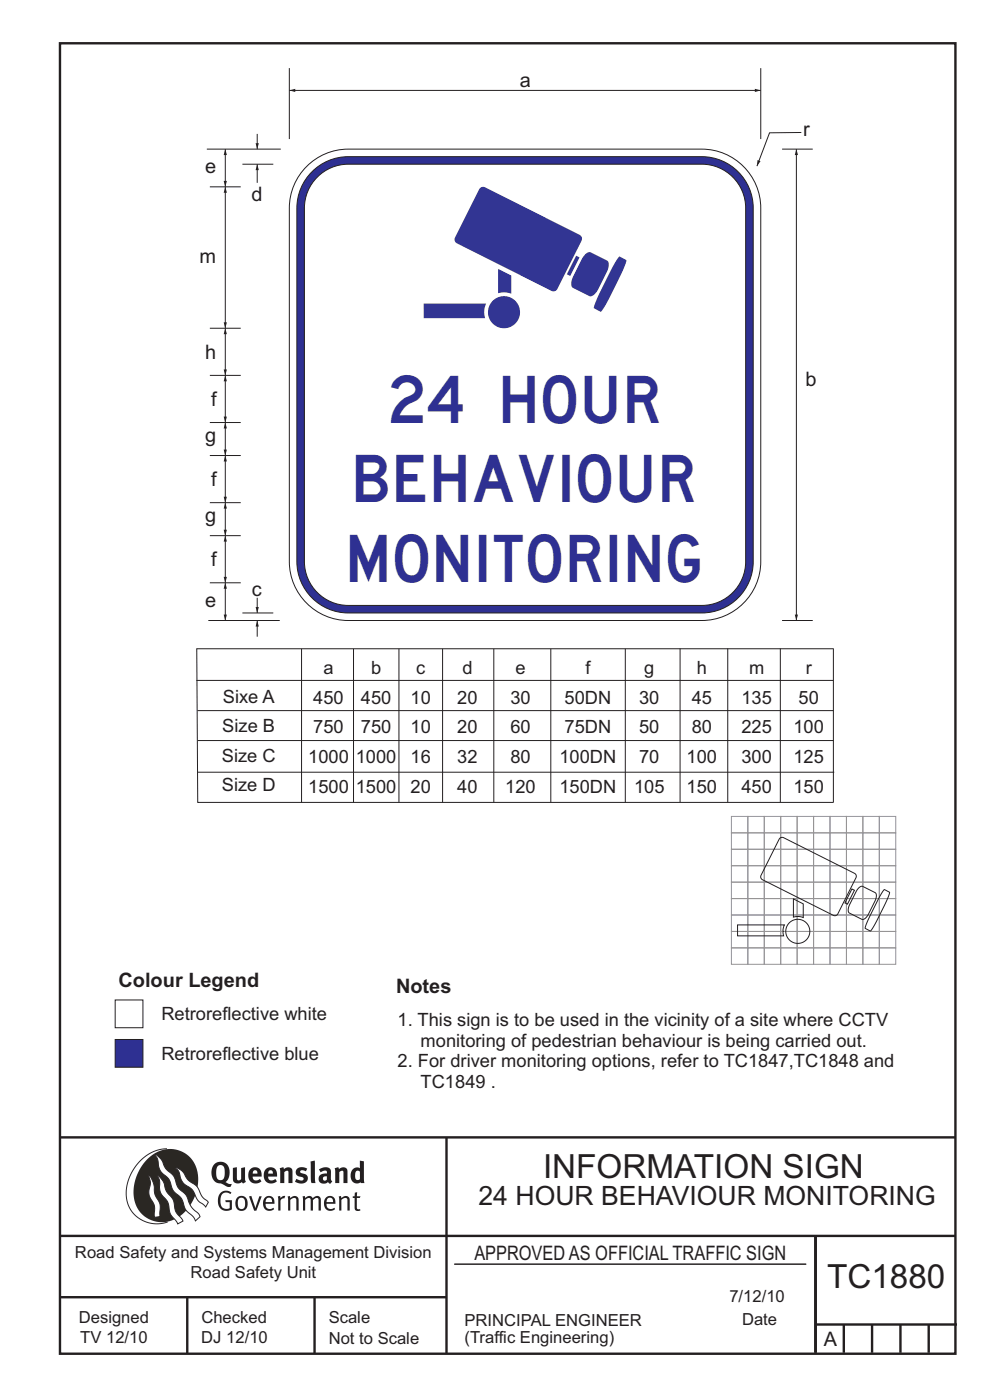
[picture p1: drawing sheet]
<svg xmlns="http://www.w3.org/2000/svg" width="210mm" height="297mm" viewBox="0 0 210 297" stroke-linecap="round" stroke-linejoin="round" font-family="sans-serif">
<g fill="none" stroke="#231f20" stroke-width=".51">
<path d="M12.7 9.2h190v278h-190zM12.7 241.3h190M94.7 241.4v45.8M12.7 275.2h82M12.7 262.2h190.1M39.7 275.2v12M66.7 275.2v12M173 262.1v24.9M173 281h30M179 281v6M185 281v6M191 281v6"/>
<path d="M197 281v6"/>
</g>
<path d="M96.4 268.2h74.6" fill="none" stroke="#231f20" stroke-width=".21"/>
<path d="M35.4 243.7a9.5 9.5 0 0 0-8.6 10.4 6.5 6.5 0 0 0 8.8 5.1" fill="none" stroke="#2a2723" stroke-width=".21"/>
<path d="M31.3 245.9a6.1 6.1 0 0 1 7.3-1.6 6.1 6.1 0 0 1 3.4 6.6 8.8 8.8 0 0 1-7.2 8.4 6.1 6.1 0 0 1-6.4-7.5 10.5 10.5 0 0 1 2.9-5.9z" fill-rule="evenodd" fill="#2a2723"/>
<g fill="#fff" stroke="#2a2723" stroke-width=".21">
<path d="M31.6 249.3l.3 .3 .6 1.2 .4 2.6 1 2 .1 2.7-1.2 .1-.1-2.4-.9-1.8-.2-.7 .3-2.4z" fill-rule="evenodd"/>
<path d="M37.2 247.7l.5 .1 .9 .6 1.3 1.9 1.9 1.5 1.1 2.1 1.3 1.2-.6 1-1.6-1.5-1.2-2.2-2-1.5-.5-.9-.4-1.5z" fill-rule="evenodd"/>
<path d="M32.8 244.9l.4 .1 .9 .8 1 2.1 1.7 1.5 1 2.5 1.6 1.6 1.2 2.5 1.6 1.6 .2 .5-.9 .9-.5-.9-1.6-1.5-1-2.4-1.7-1.7-.9-2.4-1.8-1.7-.3-.9-.3-1.6z" fill-rule="evenodd"/>
<path d="M33.4 249.4l.5 .3 .7 .9 .7 2.1 1.5 1.9 .5 2.5 1.5 1.8v.1l-1.1 .6-1.6-2.1-.6-2.5-1.4-1.9-.3-1v-1.6z" fill-rule="evenodd"/>
</g>
<g fill="#231f20">
<path d="M46.8 253.1l.5-.4 .7-.1 .6 .1 .5 .3-.2 .3-.9-.3-.8 .2-.3 .7-.1 1.1 .1 .6 .3 .5 .5 .3h.6l.4-.1v-1.3h-.8l-.1-.4h1.4v2l-.7 .2-.8 .1-.6-.3-.5-.4-.3-.8-.1-1 .2-.7z" fill-rule="evenodd"/>
<path d="M50.7 254.3l.7-.2 .5 .5 .1 1.2-.2 .4-.3 .2h-.5l-.4-.3-.2-1.1zM50.4 254l-.5 1.1 .3 1.2 .7 .5 1-.1 .4-.4 .2-.5v-.8l-.2-.7-.3-.4-.5-.2h-.6z" fill-rule="evenodd"/>
<path d="M52.8 253.8l.5-.1 .9 2.6 .8-2.5h.5l-1.1 3h-.5z" fill-rule="evenodd"/>
<path d="M56.6 254.2l.4-.1 .4 .1 .2 .3 .1 .5h-1.4zM56.2 254l-.4 1v.7l.3 .6 .4 .4 .5 .2 1.1-.3 .1-.1-.2-.3-.6 .3-.7-.2-.3-.2-.1-.6v-.1h1.9l-.2-1.2-.8-.5-.5 .1z" fill-rule="evenodd"/>
<path d="M58.9 253.8l.5-.1 .1 .5 .4-.4 .6-.1-.2 .5-.4 .1-.4 .3v2.2h-.5z" fill-rule="evenodd"/>
<path d="M61 253.8l.5-.1a.24 .24 0 0 0 .1 .4 .24 .24 0 0 0 .3-.2l.8-.2 .6 .5v2.6h-.4l-.1-2.3-.1-.3-.3-.1-.8 .5v2.2h-.5z" fill-rule="evenodd"/>
<path d="M64.2 253.8l.4-.1a.23 .23 0 0 0 .2 .4 .23 .23 0 0 0 .3-.2l.5-.2 .6 .2a.23 .23 0 0 0 .2 .2 .23 .23 0 0 0 .2-.1l.8-.3 .6 .4 .1 2.7h-.5v-2.3l-.1-.3-.3-.1-.8 .5v2.2h-.5v-2.3l-.1-.3-.3-.1-.8 .4v2.3h-.4z" fill-rule="evenodd"/>
<path d="M69.5 254.2l.5-.1 .4 .1 .3 .8h-1.4zM69.2 254l-.5 1 .1 .7 .2 .6 .4 .4 .4 .2 1.1-.3 .2-.1-.2-.3-.6 .3-.7-.2-.3-.4v-.5h1.9l-.2-1.2-.4-.3-.5-.2-.5 .1z" fill-rule="evenodd"/>
<path d="M71.8 253.8l.5-.1a.24 .24 0 0 0 .1 .4 .24 .24 0 0 0 .4-.2l.7-.2 .6 .5 .1 2.6h-.5v-2.3l-.1-.3-.3-.1-.9 .5v2.2h-.4z" fill-rule="evenodd"/>
<path d="M75.3 253l.5-.1-.1 .9h.8l-.2 .3h-.6v2.2l.2 .2h.5v.3l-.2 .1-.6-.1-.4-.3v-2.4h-.4v-.3h.4z" fill-rule="evenodd"/>
<path d="M46.2 247.4l.4-.2h.4l.6 .6v1.8l-.2 .5-.3 .2h-.8l-.3-.6-.1-1.5zM45.5 246.9l-.4 .7-.2 .8v1l.3 .9 .7 .6 1 .2 1.6 .7 .4-.1 .3-.5h-.6l-.8-.4 .7-1 .2-1.5a1.91 1.91 0 0 0-1.1-1.7 1.91 1.91 0 0 0-2.1 .3z" fill-rule="evenodd"/>
<path d="M49.4 247.8l.8-.2 .1 2.5 .1 .2 .3 .1 .5-.3v-2.3l.8-.2v2.6l.2 .5-.7 .3a.39 .39 0 0 0-.7 0h-.8l-.5-.4z" fill-rule="evenodd"/>
<path d="M53.8 248.4l.3-.1h.3l.2 .7h-1zM53.1 248l-.3 .5-.1 .8v.7l.4 .6 .5 .4 .6 .1 .7-.1 .6-.4-.4-.5-.4 .3h-.5l-.4-.2-.2-.3v-.3h1.9l-.1-1-.3-.6-1-.4-.5 .1z" fill-rule="evenodd"/>
<path d="M57.1 248.4l.2-.1h.4l.2 .7h-1zM56.4 248l-.3 .6-.2 .8 .2 .7 .3 .5 .5 .4 .6 .1 .6-.1 .6-.4-.3-.5-.6 .3h-.5l-.4-.6v-.2h1.9l-.1-1-.3-.6-.5-.3-.5-.1-.5 .1z" fill-rule="evenodd"/>
<path d="M59.3 247.8l.8-.2 .1 .4 1-.4 .7 .3 .1 .5v2.6h-.8v-2.3l-.3-.3-.6 .3v2.3h-.9z" fill-rule="evenodd"/>
<path d="M63 248l.9-.4 1.3 .3-.3 .6-.9-.2-.3 .2 .1 .3 1 .3 .4 .4v.8l-.4 .6-1.1 .2-1.1-.4 .3-.6 1 .3h.3l.2-.3-.1-.3-1-.3-.4-.3-.2-.6z" fill-rule="evenodd"/>
<path d="M68.6 249.7l.7-.2v.7l-.3 .3-.3-.1-.2-.3zM67.7 248.1l.3 .6 .8-.4 .5 .2a.35 .35 0 0 1 0 .5 .35 .35 0 0 1-.5 0l-1 .4-.2 .9 .2 .4 .3 .3h1.1a.49 .49 0 0 1 .8 .2l.5-.6-.3-.4v-1.7l-.2-.5-.4-.3-.6-.1z" fill-rule="evenodd"/>
<path d="M71 247.8l.8-.2 .1 .4 1-.4 .6 .3 .2 .5v2.6h-.8v-2.3l-.3-.3-.6 .3v2.3h-.9z" fill-rule="evenodd"/>
<path d="M75.6 248.5l.3-.1 .4 .2v1.5l-.3 .2-.4-.1-.2-.3v-.9zM76.3 246.2v1.3a.19 .19 0 0 1 0 .3 .19 .19 0 0 1-.3-.1l-.8 .1-.6 .5-.2 .9 .1 1 .3 .5 .6 .3h.6l.5-.2v.2h.8l-.1-4.6z" fill-rule="evenodd"/>
<path d="M65.9 246.4l.9-.2 .1 4.8h-.8l-.1-.3z" fill-rule="evenodd"/>
</g>
<path d="M24.4 220.5h5.9v5.9h-5.9z" fill-rule="evenodd" fill="#2e3092" stroke="#231f20" stroke-width=".21"/>
<path d="M24.4 212.1h5.9v5.9h-5.9z" fill-rule="evenodd" fill="#fff" stroke="#231f20" stroke-width=".21"/>
<g fill="none" stroke="#939598" stroke-width=".21">
<path d="M155.1 173.2h3.5v3.5h-3.5zM155.1 176.7h3.5v3.5h-3.5zM158.6 173.2h3.5v3.5h-3.5zM158.6 176.7h3.5v3.5h-3.5zM162.1 173.2h3.5v3.5h-3.5zM162.1 176.7h3.5v3.5h-3.5zM165.6 173.2h3.5v3.5h-3.5zM165.6 176.7h3.5v3.5h-3.5zM169.1 173.2h3.5v3.5h-3.5zM169.1 176.7h3.5v3.5h-3.5zM172.6 173.2h3.5v3.5h-3.5zM172.6 176.7h3.5v3.5h-3.5z"/>
<path d="M176.1 173.2h3.4v3.5h-3.4zM176.1 176.7h3.4v3.5h-3.4zM179.5 173.2h3.5v3.5h-3.5zM179.5 176.7h3.5v3.5h-3.5zM183 173.2h3.5v3.5h-3.5zM183 176.7h3.5v3.5h-3.5zM186.5 173.2h3.5v3.5h-3.5zM186.5 176.7h3.5v3.5h-3.5zM155.1 180.2h3.5v3.5h-3.5zM155.1 183.7h3.5v3.4h-3.5zM155.1 187.1h3.5v3.5h-3.5zM155.1 190.6h3.5v3.5h-3.5z"/>
<path d="M155.1 194.1h3.5v3.5h-3.5zM155.1 197.6h3.5v3.5h-3.5zM158.6 180.2h3.5v3.5h-3.5zM158.6 183.7h3.5v3.4h-3.5zM158.6 187.1h3.5v3.5h-3.5zM158.6 190.6h3.5v3.5h-3.5zM158.6 194.1h3.5v3.5h-3.5zM158.6 197.6h3.5v3.5h-3.5zM162.1 180.2h3.5v3.5h-3.5zM162.1 183.7h3.5v3.4h-3.5zM162.1 187.1h3.5v3.5h-3.5zM162.1 190.6h3.5v3.5h-3.5z"/>
<path d="M162.1 194.1h3.5v3.5h-3.5zM162.1 197.6h3.5v3.5h-3.5zM165.6 180.2h3.5v3.5h-3.5zM165.6 183.7h3.5v3.4h-3.5zM165.6 187.1h3.5v3.5h-3.5zM165.6 190.6h3.5v3.5h-3.5zM165.6 194.1h3.5v3.5h-3.5zM165.6 197.6h3.5v3.5h-3.5zM169.1 180.2h3.5v3.5h-3.5zM169.1 183.7h3.5v3.4h-3.5zM169.1 187.1h3.5v3.5h-3.5zM169.1 190.6h3.5v3.5h-3.5z"/>
<path d="M169.1 194.1h3.5v3.5h-3.5zM169.1 197.6h3.5v3.5h-3.5zM172.6 180.2h3.5v3.5h-3.5zM172.6 183.7h3.5v3.4h-3.5zM172.6 187.1h3.5v3.5h-3.5zM172.6 190.6h3.5v3.5h-3.5zM172.6 194.1h3.5v3.5h-3.5zM172.6 197.6h3.5v3.5h-3.5zM176.1 180.2h3.4v3.5h-3.4zM176.1 183.7h3.4v3.4h-3.4zM176.1 187.1h3.4v3.5h-3.4zM176.1 190.6h3.4v3.5h-3.4z"/>
<path d="M176.1 194.1h3.4v3.5h-3.4zM176.1 197.6h3.4v3.5h-3.4zM179.5 180.2h3.5v3.5h-3.5zM179.5 183.7h3.5v3.4h-3.5zM179.5 187.1h3.5v3.5h-3.5zM179.5 190.6h3.5v3.5h-3.5zM179.5 194.1h3.5v3.5h-3.5zM179.5 197.6h3.5v3.5h-3.5zM183 180.2h3.5v3.5h-3.5zM183 183.7h3.5v3.4h-3.5zM183 187.1h3.5v3.5h-3.5zM183 190.6h3.5v3.5h-3.5z"/>
<path d="M183 194.1h3.5v3.5h-3.5zM183 197.6h3.5v3.5h-3.5zM186.5 180.2h3.5v3.5h-3.5zM186.5 183.7h3.5v3.4h-3.5zM186.5 187.1h3.5v3.5h-3.5zM186.5 190.6h3.5v3.5h-3.5zM186.5 194.1h3.5v3.5h-3.5zM186.5 197.6h3.5v3.5h-3.5zM155.1 201.1h3.5v3.5h-3.5zM158.6 201.1h3.5v3.5h-3.5zM162.1 201.1h3.5v3.5h-3.5zM165.6 201.1h3.5v3.5h-3.5z"/>
<path d="M169.1 201.1h3.5v3.5h-3.5zM172.6 201.1h3.5v3.5h-3.5zM176.1 201.1h3.4v3.5h-3.4zM179.5 201.1h3.5v3.5h-3.5zM183 201.1h3.5v3.5h-3.5zM186.5 201.1h3.5v3.5h-3.5z"/>
</g>
<g fill="none" stroke="#231f20" stroke-width=".21">
<path d="M165.4 177.8l.3-.1h.5l15.3 7.7 .1 .4v.4l-4.1 7.9-.3 .2-.4-.1-15.3-7.8-.1-.3v-.4zM156.4 196.2h10l-.3 1.1 .1 1.2h-9.7zM168.3 190.7l2.1 1.1v2.8l-1.1-.2-1 .2zM180.7 188.6l.5 .3-1.4 2.9-.6-.3zM182.2 188.4l.4-.3 .4-.1 2.7 1.4 .2 .4-.2 1.2-1.5 3-.6 .7-.5 .4-2.9-1.4-.3-.4 .3-1.4 1.5-2.9zM187.5 188.8l1.2 .5-.1 .5-2.7 5.7-1.3 2-1.1-.6 .1-.4 2.6-5.5z"/>
<circle cx="169.2" cy="197.6" r="2.55"/>
</g>
<path d="M65 35.3a12.5 12.5 0 0 1 8.9-3.7h75a12.5 12.5 0 0 1 12.5 12.5v75a12.5 12.5 0 0 1-12.5 12.5h-75a12.5 12.5 0 0 1-12.5-12.5v-75a12.5 12.5 0 0 1 3.6-8.8z" fill-rule="evenodd" fill="#fff" stroke="#231f20" stroke-width=".21"/>
<path d="M66.2 36.4a10.9 10.9 0 0 1 7.7-3.2h75a10.9 10.9 0 0 1 10.9 10.9v75a10.9 10.9 0 0 1-10.9 10.9h-75a10.9 10.9 0 0 1-10.9-10.9v-75a10.9 10.9 0 0 1 3.2-7.7z" fill-rule="evenodd" fill="#2e3092" stroke="#231f20" stroke-width=".21"/>
<path d="M67.7 37.2a9.3 9.3 0 0 1 6.2-2.4h75a9.3 9.3 0 0 1 9.3 9.3v75a9.3 9.3 0 0 1-9.3 9.3h-75a9.3 9.3 0 0 1-9.3-9.3v-75a9.3 9.3 0 0 1 3.1-6.9z" fill-rule="evenodd" fill="#fff" stroke="#231f20" stroke-width=".21"/>
<g fill="#323593">
<path d="M105.7 57l2.8 1.5v3.8l-1.5-.3-1.3 .2z" fill-rule="evenodd"/>
<path d="M89.9 64.4h13.2l-.4 1.5 .2 1.6h-13z" fill-rule="evenodd"/>
<path d="M101.8 39.9l.6-.3 .4 .1 20.4 10.3 .2 .5v.5l-5.4 10.6-.5 .2-.5-.1-20.4-10.3-.2-.5 .1-.5z" fill-rule="evenodd"/>
<path d="M124.1 54l.6-.4 .5-.1 3.6 1.8 .3 .6-.3 1.5-1.9 4-.8 1.1-.8 .4-3.8-1.8-.3-.6v-.8l.3-1 2-3.9z" fill-rule="evenodd"/>
<path d="M131.3 54.5l.1-.1 1.5 .8-.2 .7-1 2.3-2.5 5.2-1.2 2-.6 .7-1.4-.7 .1-.6 .8-2.1 2.6-5.2z" fill-rule="evenodd"/>
<path d="M122.2 54.2l.7 .4-1.9 3.9-.8-.3z" fill-rule="evenodd"/>
<circle cx="106.9" cy="66.2" r="3.4"/>
</g>
<path d="M170 28.1l-6.8 .1-2.6 7" fill="none" stroke="#231f20" stroke-width=".21"/>
<path d="M160.7 34l.6 .2-.7 1z" fill="#231f20"/>
<path d="M168.9 31.6v100" fill="none" stroke="#231f20" stroke-width=".21"/>
<g fill="#231f20">
<path d="M168.9 31.6l.4 1.3h-.7z"/>
<path d="M168.6 130.4h.7l-.4 1.2z"/>
</g>
<path d="M61.4 14.5v15M61.4 19.2h100M165.9 31.6h6.5M165.9 131.6h6.5" fill="none" stroke="#231f20" stroke-width=".21"/>
<g fill="#231f20">
<path d="M160.1 18.8l1.3 .4-1.3 .3z"/>
<path d="M61.4 19.2l1.2-.4v.7z"/>
</g>
<path d="M161.4 14.5v15M43.9 31.6h15.7M44.5 79.6h6.6M44.5 96.6h6.6M44.5 113.6h6.6M44.2 131.6h15.1M47.8 123.6v8M51.4 130h6.6" fill="none" stroke="#231f20" stroke-width=".21"/>
<g fill="#231f20">
<path d="M47.8 123.6l.3 1.3h-.6z"/>
<path d="M47.5 130.4h.6l-.3 1.2z"/>
</g>
<path d="M47.8 113.6v10" fill="none" stroke="#231f20" stroke-width=".21"/>
<g fill="#231f20">
<path d="M47.8 113.6l.3 1.3h-.6z"/>
<path d="M47.5 122.4h.6l-.3 1.2z"/>
</g>
<path d="M47.8 96.6v10" fill="none" stroke="#231f20" stroke-width=".21"/>
<g fill="#231f20">
<path d="M47.8 96.6l.3 1.3h-.6z"/>
<path d="M47.5 105.4h.6l-.3 1.2z"/>
</g>
<path d="M47.8 79.6v10" fill="none" stroke="#231f20" stroke-width=".21"/>
<g fill="#231f20">
<path d="M47.8 79.6l.3 1.3h-.6z"/>
<path d="M47.5 88.4h.6l-.3 1.2z"/>
</g>
<path d="M54.6 131.7v3.4" fill="none" stroke="#231f20" stroke-width=".21"/>
<path d="M54.6 131.7l.3 1.2h-.7z" fill="#231f20"/>
<path d="M54.6 126.8v3.2" fill="none" stroke="#231f20" stroke-width=".21"/>
<path d="M54.2 128.8h.7l-.3 1.2z" fill="#231f20"/>
<path d="M44.5 39.6h6.6M44.5 69.6h6.6M47.8 69.6v10M44.5 89.6h6.6M44.5 106.6h6.6M44.5 123.6h6.6" fill="none" stroke="#231f20" stroke-width=".21"/>
<g fill="#231f20">
<path d="M47.5 78.4h.6l-.3 1.2z"/>
<path d="M47.8 69.6l.3 1.3h-.6z"/>
</g>
<path d="M47.8 39.6v30" fill="none" stroke="#231f20" stroke-width=".21"/>
<g fill="#231f20">
<path d="M47.8 39.6l.3 1.3h-.6z"/>
<path d="M47.5 68.4h.6l-.3 1.2z"/>
</g>
<path d="M47.8 31.6v8" fill="none" stroke="#231f20" stroke-width=".21"/>
<g fill="#231f20">
<path d="M47.5 38.4h.6l-.3 1.2z"/>
<path d="M47.8 31.6l.3 1.3h-.6z"/>
</g>
<path d="M47.8 89.6v7" fill="none" stroke="#231f20" stroke-width=".21"/>
<g fill="#231f20">
<path d="M47.5 95.4h.6l-.3 1.2z"/>
<path d="M47.8 89.6l.3 1.3h-.6z"/>
</g>
<path d="M47.8 106.6v7" fill="none" stroke="#231f20" stroke-width=".21"/>
<g fill="#231f20">
<path d="M47.5 112.4h.6l-.3 1.2z"/>
<path d="M47.8 106.6l.3 1.3h-.6z"/>
</g>
<path d="M51.4 34.8h6.6M54.6 34.8v4" fill="none" stroke="#231f20" stroke-width=".21"/>
<path d="M54.6 34.8l.3 1.3h-.7z" fill="#231f20"/>
<path d="M54.6 28.4v3.2" fill="none" stroke="#231f20" stroke-width=".21"/>
<path d="M54.2 30.4h.7l-.3 1.2z" fill="#231f20"/>
<g fill="none" stroke="#231f20" stroke-width=".21">
<path d="M64 137.6v32.6M75 137.6v32.6M84.6 137.6v32.6M93.9 137.6v32.6M104.7 137.6v32.6M116.8 137.6v32.6M132.6 137.6v32.6M144.3 137.6v32.6M154.4 137.6v32.6M165.5 137.6v32.6M176.8 137.6h-135.1l.2 32.6h134.9M176.8 137.6v32.6"/>
<path d="M41.7 144.3h135.1M41.9 150.8h134.9M41.9 157.1h134.9M41.9 163.8h135.1"/>
</g>
<g font-size="10" fill="#2e3092">
<text x="83" y="89.6">24 HOUR</text>
<text x="75.5" y="106.4">BEHAVIOUR</text>
<text x="74.3" y="123.4">MONITORING</text>
</g>
<g font-size="7.1" fill="#231f20">
<text x="115.2" y="249.9">INFORMATION SIGN</text>
<text x="175.4" y="273.2">TC1880</text>
</g>
<text font-size="5.6" fill="#231f20" x="101.5" y="255.7">24 HOUR BEHAVIOUR MONITORING</text>
<g font-size="4.2" fill="#231f20">
<text x="110.3" y="18.4">a</text>
<text x="170.3" y="28.9">r</text>
<text x="43.5" y="36.7">e</text>
<text x="53.3" y="42.6">d</text>
<text x="42.3" y="55.8">m</text>
<text x="43.5" y="76.2">h</text>
<text x="170.9" y="81.9">b</text>
<text x="44.8" y="86.2">f</text>
<text x="43.5" y="93.8">g</text>
<text x="44.8" y="103.2">f</text>
<text x="43.5" y="110.8">g</text>
<text x="44.8" y="120.2">f</text>
<text x="43.5" y="128.7">e</text>
<text x="53.4" y="126.3">c</text>
<text x="25.1" y="209.5">Colour Legend</text>
<text x="84" y="210.6">Notes</text>
<text x="100.6" y="267.2">APPROVED AS OFFICIAL TRAFFIC SIGN</text>
<text x="174.7" y="285.6">A</text>
</g>
<g font-size="3.9" fill="#231f20">
<text x="68.6" y="143">a</text>
<text x="78.7" y="143">b</text>
<text x="88.3" y="143">c</text>
<text x="98.1" y="143">d</text>
<text x="109.3" y="143">e</text>
<text x="124.2" y="143">f</text>
<text x="136.7" y="143">g</text>
<text x="147.8" y="143">h</text>
<text x="158.9" y="143">m</text>
<text x="170.9" y="143">r</text>
<text x="47.3" y="149">Sixe A</text>
<text x="66.5" y="149.3">450</text>
<text x="76.5" y="149.3">450</text>
<text x="87.1" y="149.3">10</text>
<text x="97" y="149.3">20</text>
<text x="108.3" y="149.3">30</text>
<text x="119.8" y="149.3">50DN</text>
<text x="135.6" y="149.3">30</text>
<text x="146.7" y="149.3">45</text>
<text x="157.3" y="149.3">135</text>
<text x="169.4" y="149.3">50</text>
<text x="47.2" y="155.3">Size B</text>
<text x="66.5" y="155.6">750</text>
<text x="76.5" y="155.6">750</text>
<text x="87.1" y="155.6">10</text>
<text x="97" y="155.6">20</text>
<text x="108.3" y="155.6">60</text>
<text x="119.8" y="155.6">75DN</text>
<text x="135.6" y="155.6">50</text>
<text x="146.7" y="155.6">80</text>
<text x="157.3" y="155.6">225</text>
<text x="168.3" y="155.6">100</text>
<text x="47.1" y="161.6">Size C</text>
<text x="65.4" y="161.9">1000</text>
<text x="75.5" y="161.9">1000</text>
<text x="87.1" y="161.9">16</text>
<text x="97" y="161.9">32</text>
<text x="108.3" y="161.9">80</text>
<text x="118.7" y="161.9">100DN</text>
<text x="135.6" y="161.9">70</text>
<text x="145.6" y="161.9">100</text>
<text x="157.3" y="161.9">300</text>
<text x="168.3" y="161.9">125</text>
<text x="47.1" y="167.9">Size D</text>
<text x="65.4" y="168.2">1500</text>
<text x="75.5" y="168.2">1500</text>
<text x="87.1" y="168.2">20</text>
<text x="97" y="168.2">40</text>
<text x="107.2" y="168.2">120</text>
<text x="118.7" y="168.2">150DN</text>
<text x="134.5" y="168.2">105</text>
<text x="145.6" y="168.2">150</text>
<text x="157.3" y="168.2">450</text>
<text x="168.3" y="168.2">150</text>
<text x="34.2" y="216.5">Retroreflective white</text>
<text x="84.3" y="217.7">1. This sign is to be used in the vicinity of a site where CCTV</text>
<text x="34.2" y="224.9">Retroreflective blue</text>
<text x="84.3" y="226.4">2. For driver monitoring options, refer to TC1847,TC1848 and</text>
<text x="89.2" y="222">monitoring of pedestrian behaviour is being carried out.</text>
<text x="89.2" y="230.7">TC1849 .</text>
</g>
<g font-size="3.5" fill="#231f20">
<text x="15.9" y="266.8">Road Safety and Systems Management Division</text>
<text x="40.4" y="271.1">Road Safety Unit</text>
<text x="16.7" y="280.6">Designed</text>
<text x="42.7" y="280.6">Checked</text>
<text x="69.7" y="280.6">Scale</text>
<text x="98.5" y="281.3">PRINCIPAL ENGINEER</text>
<text x="154.7" y="276.2">7/12/10</text>
<text x="157.4" y="281.2">Date</text>
<text x="17" y="284.8">TV 12/10</text>
<text x="42.7" y="284.8">DJ 12/10</text>
<text x="69.7" y="285.2">Not to Scale</text>
<text x="98.5" y="284.8">(Traffic Engineering)</text>
</g>
</svg>
